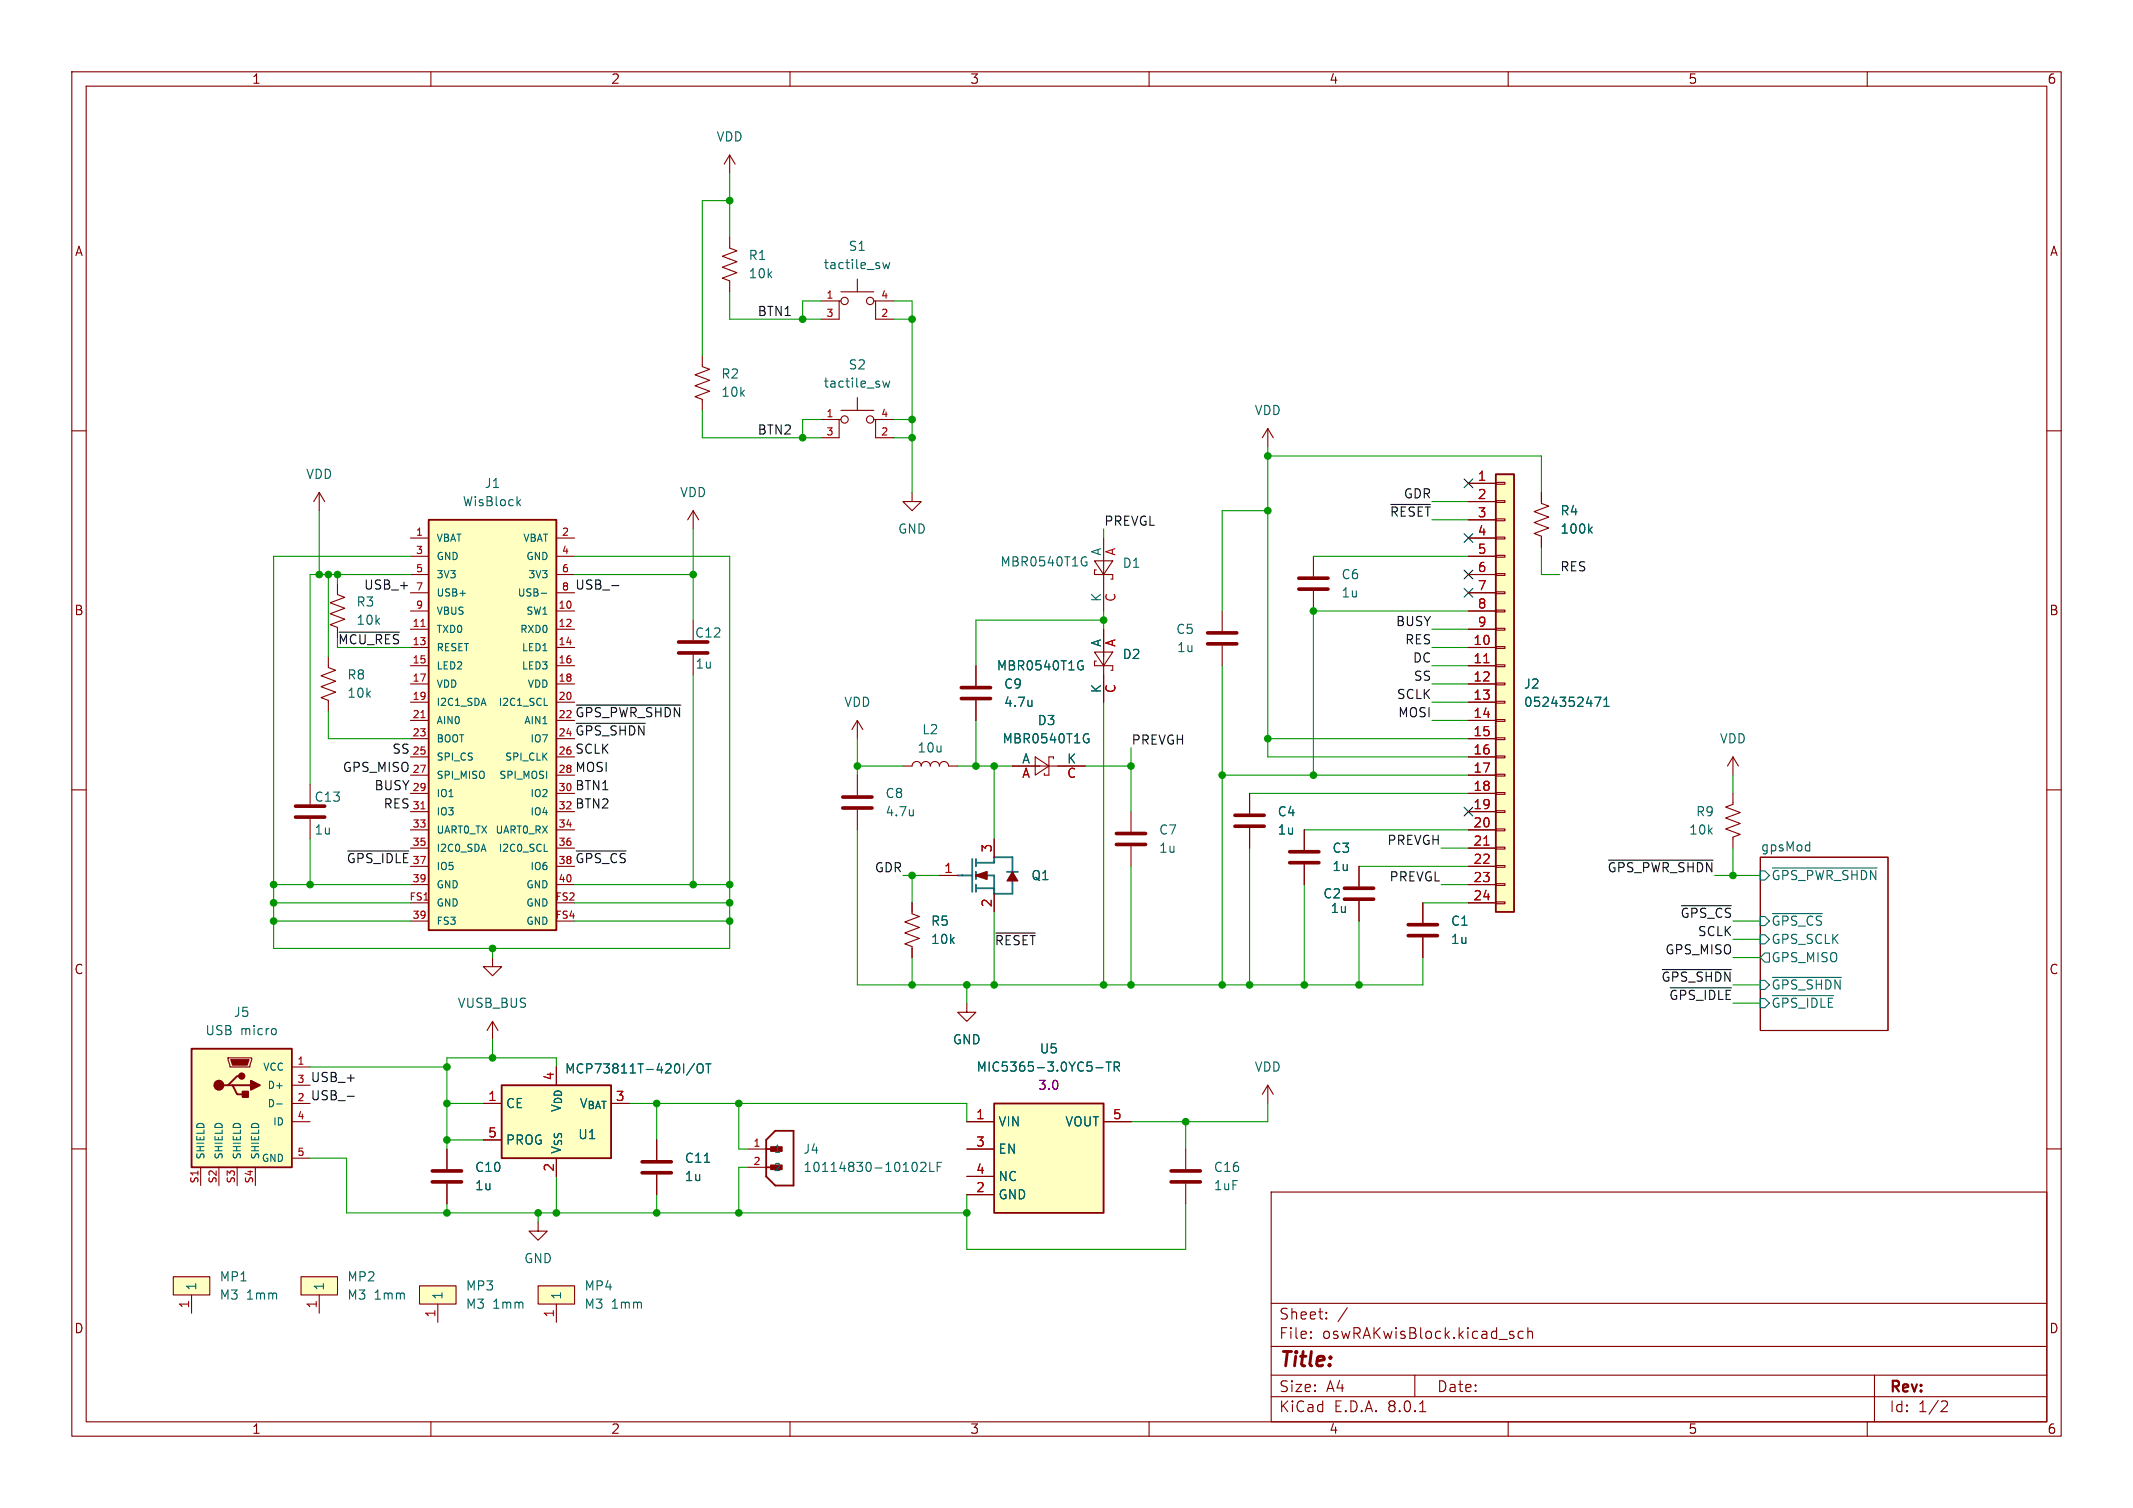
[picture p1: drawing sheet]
<svg xmlns="http://www.w3.org/2000/svg" width="297mm" height="210mm" viewBox="0 0 297 210" stroke-linecap="round" stroke-linejoin="round" font-family="sans-serif">
<g fill="none" stroke="#840000" stroke-width=".15">
<path d="M10 10h277v190h-277zM12 12h273v186h-273zM60 10v2M110 10v2M160 10v2M210 10v2M260 10v2M10 60h2M285 60h2M10 110h2M174 110.5v2.8M174 115.3v2.8"/>
<path d="M245.1 119.4h17.8v24.1h-17.8zM285 110h2M10 160h2M285 160h2M177 166h108v32h-108zM60 198v2M110 198v2M160 198v2M177 194.5h108M177 191.5h108M177 187.5h108M177 181.5h108"/>
<path d="M182.5 186.3h.1l-.1 .1M182.5 186.3v.1M182.5 185.5v.1M182.5 185.5h.1l-.1 .1M184.7 183.6v.1M184.7 183.6h-.1l.1 .1M184.7 182.8v.1M184.7 182.8h-.1l.1 .1M187.6 182.1l-1.3 2M197 191.5v3M197.7 196.6h.8M210 198v2"/>
<path d="M210.6 185.9l.2 .2-.1 .2-.1 .1M210.6 185.4l.1 .1M212.1 185.5l-.4-.1-.3 .3v.4l.1 .2 .2 .1 .4-.1M212.7 185.5a.37 .37 0 0 1 .7 .1v.8M212.7 184.9v1.5M260 198v2M261 191.5v6.5M270.5 195.1l.5 .1a.41 .41 0 0 1 .1 .5l-.9 .9h1"/>
</g>
<g fill="none" stroke="#006464" stroke-width=".15">
<path d="M251.9 117.7h.1M252 117.2v1.3M252 118.4l-.1 .1M245.1 121.3h.6l.7 .6-.7 .7h-.6zM245.1 130.2h.6l.7 .6-.7 .6h-.6zM245.1 127.6h.6l.7 .7-.7 .6h-.6zM245.1 136.5h.6l.7 .7-.7 .6h-.6zM245.1 139.1h.6l.7 .6-.7 .6h-.6zM245.7 132.7h.7v1.3h-.7l-.6-.6zM246.8 120.9h14.6M246.8 127.2h6.9M246.8 136.1h9.6"/>
<path d="M246.8 138.7h8.5"/>
</g>
<path d="M172 115.1h4M172 113.5h4" fill="none" stroke="#840000" stroke-width=".51"/>
<path d="M58.4 179.1h5.1v2.5h-5.1z" fill="#ffffc2"/>
<path d="M45.7 91.4v1.6l1 .3-2 .8 2 .8-2 .7 2 .8-2 .8 1 .3v1.6M43.2 109.2v2.8M43.2 114v2.8M58.4 179.1h5.1v2.5h-5.1zM61 181.6v2.6" fill="none" stroke="#840000" stroke-width=".15"/>
<path d="M41.1 113.8h4.1M41.1 112.3h4.1" fill="none" stroke="#840000" stroke-width=".51"/>
<path d="M59.7 72.4h17.8v57.1h-17.8z" fill="#ffffc2"/>
<path d="M59.7 72.4h17.8v57.1h-17.8z" fill="none" stroke="#840000" stroke-width=".25"/>
<g fill="none" stroke="#840000" stroke-width=".15">
<path d="M44.4 68.6l-.7 1.3M44.4 68.6v2.5M44.4 68.6l.8 1.3M57.1 74.9h2.6M57.1 77.5h2.6M77.5 74.9h2.5M77.5 77.5h2.5M47 81.3v1.5l1 .4-2 .7 2 .8-2 .8 2 .7-2 .8 1 .4v1.5M57.1 85.1h2.6M57.1 87.6h2.6M57.1 90.2h2.6M57.1 92.7h2.6"/>
<path d="M57.1 95.3h2.6M57.1 97.8h2.6M57.1 80h2.6M57.1 82.6h2.6M77.5 85.1h2.5M77.5 87.6h2.5M77.5 90.2h2.5M77.5 92.7h2.5M77.5 95.3h2.5M77.5 97.8h2.5M77.5 80h2.5M77.5 82.6h2.5"/>
<path d="M96.5 86.4v2.8M96.5 91.2v2.8M57.1 100.3h2.6M57.1 102.9h2.6M57.1 105.4h2.6M57.1 108h2.6M57.1 110.5h2.6M57.1 113h2.6M57.1 115.6h2.6M57.1 118.1h2.6M77.5 100.3h2.5M77.5 102.9h2.5"/>
<path d="M77.5 105.4h2.5M77.5 108h2.5M77.5 110.5h2.5M77.5 113h2.5M77.5 115.6h2.5M77.5 118.1h2.5M119.4 100.3v2.6M119.4 108v2.7M119.4 112.8v2.8M119.4 100.3l-.8 1.3M119.4 100.3l.7 1.3M157.5 113v2.8"/>
<path d="M157.5 117.9v2.8M181.6 115.6v2.8M57.1 120.7h2.6M57.1 123.2h2.6M57.1 128.3h2.6M57.1 125.7h2.6M68.6 133.4v1.2h1.2l-1.2 1.3-1.3-1.3h1.3M77.5 120.7h2.5M77.5 123.2h2.5M77.5 128.3h2.5M77.5 125.7h2.5M181.6 120.4v2.8"/>
<path d="M189.2 120.7v2.7M189.2 125.5v2.8M198.1 125.7v2.8M198.1 130.6v2.8M176.5 151.1l-.7 1.3M176.5 151.1v2.6M176.5 151.1l.8 1.3"/>
</g>
<path d="M58.6 87.2h.6M58.6 99.9h.6M58.6 112.6h.6" fill="none" stroke="#a90000" stroke-width=".15"/>
<path d="M72.1 69.9l.4 .5M72.5 69.6l-.5 .5M75.4 82.6h.7M75.8 98.2h.5M75.8 118.6h.5M127.2 112.8v.8M127.2 113.5h-.1" fill="none" stroke="#006464" stroke-width=".15"/>
<path d="M94.5 90.9h4.1M94.5 89.4h4.1M117.3 112.5h4.1M117.3 111h4.1M155.4 117.6h4.1M155.4 116.1h4.1M179.6 118.6h4M179.6 120.1h4M187.2 125.2h4.1M187.2 123.7h4.1M196.1 130.3h4.1M196.1 128.8h4.1" fill="none" stroke="#840000" stroke-width=".51"/>
<path d="M41.9 177.8h5.1v2.5h-5.1z" fill="#ffffc2"/>
<path d="M41.9 177.8h5.1v2.5h-5.1zM44.4 180.3v2.6" fill="none" stroke="#840000" stroke-width=".15"/>
<path d="M24.1 177.8h5.1v2.5h-5.1z" fill="#ffffc2"/>
<path d="M170.2 85.1v2.8M170.2 89.9v2.8M138.4 116.8v2.6M141 106.7h10.1M144.1 105.4l1.9 1.3-1.9 1.3zM146.7 105.7v-.3h-.7v2.6h-.6v-.3M130.8 121.9h2.5M138.4 124.5v2.5M24.1 177.8h5.1v2.5h-5.1zM104.1 160h2.6M104.1 162.6h2.6M26.7 180.3v2.6" fill="none" stroke="#840000" stroke-width=".15"/>
<path d="M168.1 89.7h4.1M168.1 88.1h4.1" fill="none" stroke="#840000" stroke-width=".51"/>
<path d="M106.7 158.8l1.2-1.3h2.6v7.6h-2.6l-1.2-1.3zM106.7 162.6h1.9M106.7 160h1.9" fill="none" stroke="#840000" stroke-width=".25"/>
<g fill="#840000" stroke="#840000" stroke-width=".15">
<path d="M107.3 162.2h1.6v.7h-1.6z"/>
<path d="M107.3 159.7h1.6v.6h-1.6z"/>
<path d="M141 121.4l.7 1.3h-1.5z"/>
</g>
<path d="M151.3 102.2h.3M151.4 102.9h.2v.4l-.3 .1M134 121.9h.1M138.4 120h.1M138.4 123.8h.1M128.2 162l.2-.1h.3l.2 .1v.2v.2l-.8 .7h.8M129.5 161.9v1.2h.6M130.5 162.5h.4M131.1 161.9h-.6v1.2" fill="none" stroke="#006464" stroke-width=".15"/>
<path d="M135.4 119.6v4.6M135.9 119.6v1.1M133.3 121.9h2.1M135.9 120.1h2.5v-.7h2.6v5.1h-2.6v-2.6h-2.5M135.9 123.7h2.5M135.9 121.4v1M135.9 123.2v1M140.2 121.4h1.5" fill="none" stroke="#00f" stroke-width=".25"/>
<path d="M135.9 121.9l1.5-.5v1z" fill="#840000" stroke="#840000" stroke-width=".25"/>
<path d="M138.4 153.7h15.3v15.2h-15.3z" fill="#ffffc2"/>
<path d="M138.4 153.7h15.3v15.2h-15.3z" fill="none" stroke="#840000" stroke-width=".25"/>
<path d="M127 125.7v1.6l1 .3-2 .8 2 .8-2 .7 2 .8-2 .7 1 .4v1.6M134.6 156.2h3.8M153.7 156.2h3.8M134.6 166.4h3.8M134.6 160h3.8M134.6 163.8h3.8M165.1 160v2.8M165.1 164.8v2.8" fill="none" stroke="#840000" stroke-width=".15"/>
<path d="M152.6 148.7h1M154 147.9h.7M154.4 147.9v1.3M155.2 148.6l.6-.1 .1-.2-.1-.3-.2-.1h-.4v1.3M155.5 148.6l.4 .6" fill="none" stroke="#006464" stroke-width=".15"/>
<path d="M163.1 164.6h4M163.1 163.1h4" fill="none" stroke="#840000" stroke-width=".51"/>
<path d="M208.3 66h2.5v61h-2.5z" fill="#ffffc2"/>
<g fill="none" stroke="#840000" stroke-width=".15">
<path d="M204.5 67.3h3.8M204.5 69.9h3.8M204.5 72.4h3.8M204.5 74.9h3.8M204.5 77.5h3.8M208.3 79.9h1.2v.2h-1.2zM208.3 77.3h1.2v.3h-1.2zM208.3 74.8h1.2v.3h-1.2zM208.3 72.3h1.2v.2h-1.2zM208.3 69.7h1.2v.3h-1.2zM208.3 67.2h1.2v.2h-1.2zM214.6 68.6v1.5l1 .4-2 .7 2 .8-2 .8 2 .7-2 .8 1 .4v1.5"/>
<path d="M204.5 90.2h3.8M204.5 92.7h3.8M204.5 95.3h3.8M204.5 97.8h3.8M204.5 80h3.8M204.5 82.6h3.8M204.5 85.1h3.8M204.5 87.6h3.8M208.3 97.7h1.2v.2h-1.2zM208.3 95.1h1.2v.3h-1.2zM208.3 92.6h1.2v.2h-1.2zM208.3 90h1.2v.3h-1.2z"/>
<path d="M208.3 87.5h1.2v.3h-1.2zM208.3 85h1.2v.2h-1.2zM208.3 82.4h1.2v.3h-1.2zM125.7 106.7h1.3a.64 .64 0 0 1 .6-.7 .64 .64 0 0 1 .7 .7 .64 .64 0 0 1 .6-.7 .64 .64 0 0 1 .6 .7 .64 .64 0 0 1 .7-.7 .64 .64 0 0 1 .6 .7 .64 .64 0 0 1 .6-.7 .64 .64 0 0 1 .7 .7h1.2M204.5 100.3h3.8M204.5 102.9h3.8M204.5 105.4h3.8M204.5 108h3.8M204.5 110.5h3.8M204.5 113h3.8M204.5 115.6h3.8M204.5 118.1h3.8"/>
<path d="M208.3 118h1.2v.2h-1.2zM208.3 115.4h1.2v.3h-1.2zM208.3 112.9h1.2v.3h-1.2zM208.3 110.4h1.2v.2h-1.2zM208.3 107.8h1.2v.3h-1.2zM208.3 105.3h1.2v.2h-1.2zM208.3 102.7h1.2v.3h-1.2zM208.3 100.2h1.2v.3h-1.2zM134.6 139.7v1.3h1.3l-1.3 1.2-1.3-1.2h1.3M204.5 120.7h3.8M204.5 123.2h3.8M204.5 125.7h3.8"/>
<path d="M208.3 125.6h1.2v.3h-1.2zM208.3 123.1h1.2v.2h-1.2zM208.3 120.5h1.2v.3h-1.2zM91.4 158.8v2.7M62.2 160v2.8M62.2 164.8v2.8M91.4 163.6v2.8"/>
</g>
<path d="M208.3 66h2.5v61h-2.5z" fill="none" stroke="#840000" stroke-width=".25"/>
<path d="M206.6 92.3h.7M206.6 117.7h.7" fill="none" stroke="#a90000" stroke-width=".15"/>
<path d="M221.3 73.8l.4 .4M221.7 73.4l-.5 .5M222.1 97.1h.8l-.5 1.3M223.3 98.4h.8M223.3 97.5l.4-.4v1.3M98.1 161.9h.7" fill="none" stroke="#006464" stroke-width=".15"/>
<path d="M60.2 164.6h4.1M60.2 163.1h4.1M89.4 163.3h4.1M89.4 161.8h4.1" fill="none" stroke="#840000" stroke-width=".51"/>
<path d="M69.8 151.1h15.3v10.2h-15.3z" fill="#ffffc2"/>
<path d="M69.8 151.1h15.3v10.2h-15.3z" fill="none" stroke="#840000" stroke-width=".25"/>
<path d="M241.3 105.4l-.8 1.3M241.3 105.4v2.6M241.3 105.4l.8 1.3M67.3 153.7h2.5M67.3 158.8h2.5M77.5 161.3v2.5" fill="none" stroke="#840000" stroke-width=".15"/>
<path d="M96.7 148.1l-1.1 1.6M97.1 148.3a.43 .43 0 0 1 .5-.1 .43 .43 0 0 1 .3 .4v.4a.42 .42 0 0 1-.4 .4 .42 .42 0 0 1-.4-.4zM98.3 148.2h.7M98.6 148.2v1.2" fill="none" stroke="#006464" stroke-width=".15"/>
<path d="M74.9 179.1h5.1v2.5h-5.1z" fill="#ffffc2"/>
<g fill="none" stroke="#840000" stroke-width=".15">
<path d="M101.6 33v1.5l1 .4-2 .8 2 .7-2 .8 2 .8-2 .7 1 .4v1.5M101.6 21.6l-.8 1.3M101.6 21.6v2.5M101.6 21.6l.8 1.3M119.4 38.9v1.7M97.8 49.5v1.6l1 .3-2 .8 2 .8-2 .7 2 .8-2 .7 1 .4v1.6M114.3 41.9h2.5M117.1 41.9h-.3v2.6h-2.5M117.1 40.6h4.6M121.7 41.9h.2v2.6h2.6M121.9 41.9h2.6M176.5 59.7l-.7 1.3"/>
<path d="M176.5 59.7v2.5M176.5 59.7l.8 1.3M96.5 71.1l-.7 1.3M96.5 71.1v2.6M96.5 71.1l.8 1.3M127 68.6v1.3h1.3l-1.3 1.2-1.3-1.2h1.3M152.4 78.1h2.5l-1.2 1.9zM152.7 79.4h-.3v.6h2.5v.6h-.2M153.7 74.9v10.2M182.9 77.5v2.8M135.9 92.7v2.8M135.9 97.5v2.8"/>
<path d="M152.4 90.8h2.5l-1.2 1.9zM152.7 92.1h-.3v.6h2.5v.6h-.2M153.7 87.6v10.2M182.9 82.3v2.8M241.3 110.5v1.5l-1 .4 2 .8-2 .7 2 .8-2 .7 2 .8-1 .4v1.5M68.6 142.2l-.8 1.3M68.6 142.2v2.6M68.6 142.2l.7 1.3M74.9 179.1h5.1v2.5h-5.1zM74.9 170.2v1.3h1.3l-1.3 1.2-1.2-1.2h1.2M77.5 181.6v2.6"/>
<circle cx="117.6" cy="41.9" r=".51"/>
<circle cx="121.2" cy="41.9" r=".51"/>
</g>
<path d="M122.9 36.6l.3 .8 .2-.6 .2 .6 .3-.8M151 77.5l.3 .1M151.1 78.3h.2v.4l-.3 .1M143.7 97.5v.9M143.7 98.2l-.1 .1M150.5 92l.3 .1M150.6 92.7h.2v.5l-.3 .1" fill="none" stroke="#006464" stroke-width=".15"/>
<path d="M133.9 97.3h4M133.9 95.8h4M180.8 82h4.1M180.8 80.5h4.1" fill="none" stroke="#840000" stroke-width=".51"/>
<path d="M26.7 146.1h13.9v16.5h-13.9z" fill="#ffffc2"/>
<path d="M26.7 146.1h13.9v16.5h-13.9zM31.7 151.1h.7l.6 1.3h1.3M32.4 151.1h2.5M33.7 149.9h-.7l-1.3 1.2h-.6" fill="none" stroke="#840000" stroke-width=".25"/>
<g fill="#840000" stroke="#840000" stroke-width=".25">
<path d="M34.9 150.5l1.3 .6-1.3 .7z"/>
<path d="M33.8 152h.7v.8h-.7z"/>
<circle cx="30.5" cy="151.1" r=".63"/>
<circle cx="33.7" cy="149.9" r=".38"/>
</g>
<path d="M32.1 147.6h2.6l-.3 .7h-2z" fill="#840000" stroke="#840000" stroke-width=".15"/>
<g fill="none" stroke="#840000" stroke-width=".15">
<path d="M114.3 58.4h2.5M117.1 58.4h-.3v2.6h-2.5M117.1 57.2h4.6M119.4 55.4v1.8M121.7 58.4h.2v2.6h2.6M121.9 58.4h2.6M204.5 67.3h3.8M204.5 69.9h3.8M204.5 72.4h3.8M204.5 74.9h3.8M204.5 77.5h3.8M214.6 68.6v1.3"/>
<path d="M214.6 74.9v1.3M135.9 92.7v2.8M135.9 97.5v2.8M153.7 87.6v3.8M153.7 94v3.8M204.5 90.2h3.8M204.5 92.7h3.8M204.5 95.3h3.8M204.5 97.8h3.8M204.5 80h3.8M204.5 82.6h3.8M204.5 85.1h3.8"/>
<path d="M204.5 87.6h3.8M138.4 116.8v2.6M141 106.7h3.8M147.3 106.7h3.8M174 110.5v2.8M174 115.3v2.8M181.6 115.6v2.8M204.5 100.3h3.8M204.5 102.9h3.8M204.5 105.4h3.8M204.5 108h3.8M204.5 110.5h3.8"/>
<path d="M204.5 113h3.8M204.5 115.6h3.8M204.5 118.1h3.8M127 125.7v1.3M127 132.1v1.3M130.8 121.9h2.5M138.4 124.5v2.5M181.6 120.4v2.8M189.2 120.7v2.7M189.2 125.5v2.8M198.1 125.7v2.8M198.1 130.6v2.8"/>
<path d="M204.5 120.7h3.8M204.5 123.2h3.8M204.5 125.7h3.8M31.7 147.3h3.4v.3l-.3 1h-2.8zM40.6 148.6h2.6M40.6 153.7h2.6M40.6 151.1h2.6M40.6 156.2h2.6M67.3 153.7h2.5M67.3 158.8h2.5M91.4 158.8v2.7M134.6 156.2h3.8"/>
<path d="M153.7 156.2h3.8M27.9 162.6v2.5M30.5 162.6v2.5M33 162.6v2.5M35.6 162.6v2.5M40.6 161.3h2.6M62.2 160v2.8M62.2 164.8v2.8M77.5 161.3v2.5M91.4 163.6v2.8M134.6 166.4h3.8M134.6 160h3.8"/>
<path d="M134.6 163.8h3.8"/>
<circle cx="117.6" cy="58.4" r=".51"/>
<circle cx="121.2" cy="58.4" r=".51"/>
</g>
<g fill="none" stroke="#006464" stroke-width=".15">
<path d="M122.9 53.1l.3 .8 .2-.6 .2 .6 .3-.8M221.3 73.8l.4 .4M221.7 73.4l-.5 .5M143.7 97.5v.9M143.7 98.2l-.1 .1M150.5 92l.3 .1M150.6 92.7h.2v.5l-.3 .1M222.1 97.1h.8l-.5 1.3M223.3 98.4h.8M223.3 97.5l.4-.4v1.3M151.3 102.2h.3M151.4 102.9h.2v.4l-.3 .1"/>
<path d="M134 121.9h.1M138.4 120h.1M138.4 123.8h.1M38.3 143.3l.2 .2v.3l-.2 .2M38.5 153.7h.8M96.7 148.1l-1.1 1.6M97.1 148.3a.43 .43 0 0 1 .5-.1 .43 .43 0 0 1 .3 .4v.4a.42 .42 0 0 1-.4 .4 .42 .42 0 0 1-.4-.4zM98.3 148.2h.7M98.6 148.2v1.2M152.6 148.7h1M154 147.9h.7M154.4 147.9v1.3"/>
<path d="M155.2 148.6l.6-.1 .1-.2-.1-.3-.2-.1h-.4v1.3M155.5 148.6l.4 .6M98.1 161.9h.7"/>
</g>
<g fill="none" stroke="#0f0f0f" stroke-width=".15">
<path d="M193.7 70.3h5.5M47.2 88h8.4M80.2 98.2h14.6M85.2 81.6h1M48.4 118.5h8.5M80.2 118.5h7M80.2 100.7h9.6M224 119.8h14.5M138.7 129.9h5.4M231.5 135h9.6M232.6 137.6h8.5M234.1 126.1h7"/>
<path d="M48.4 152.7h.9"/>
</g>
<g fill="none" stroke="#009600" stroke-width=".15">
<path d="M101.6 24.1v8.9M101.6 27.9h-3.8v21.6M97.8 57.2v3.8h16.5M101.6 40.6v3.9h12.7M114.3 41.9h-2.5v2.6M114.3 58.4h-2.5v2.6M124.5 44.5h2.5M124.5 41.9h2.5v26.7M124.5 58.4h2.5M44.4 71.1v8.9M57.1 77.5h-19v54.6h63.5v-54.6h-21.6M96.5 73.7v12.7"/>
<path d="M124.5 61h2.5M153.7 73.7v1.2M176.5 62.2v43.2h28M176.5 63.5h38.1v5.1M176.5 71.1h-6.3v14M182.9 77.5h21.6M199.4 69.9h5.1M199.4 72.4h5.1M214.6 76.2v3.8h2.6M45.7 99.1v3.8h11.4M45.7 80v11.4M47 90.2h10.1"/>
<path d="M47 80v1.3M57.1 80h-13.9v29.2M80 80h16.5M96.5 94v29.2M153.7 86.4h-17.8v6.3M153.7 85.1v2.5M153.7 97.8v39.4M170.2 92.7v44.5M199.4 95.3h5.1M199.4 92.7h5.1M199.4 90.2h5.1M199.4 87.6h5.1"/>
<path d="M199.4 97.8h5.1M204.5 85.1h-21.6v22.9M43.2 116.8v6.4M119.4 106.7h6.3M119.4 115.6v21.6h78.7v-3.8M119.4 102.9v5.1M133.3 106.7h7.7M135.9 100.3v6.4M138.4 106.7v10.1M151.1 106.7h6.4M157.5 104.1v8.9M170.2 108h34.3"/>
<path d="M174 110.5h30.5M174 118.1v19.1M176.5 102.9h28M181.6 115.6h22.9M199.4 100.3h5.1M200.7 118.1h3.8M241.3 108v2.5M241.3 118.1v3.8h3.8M38.1 128.3h19M38.1 123.2h19M38.1 125.7h19M68.6 132.1v1.3"/>
<path d="M80 128.3h21.6M80 123.2h21.6M80 125.7h21.6M125.7 121.9h5.1M127 121.9v3.8M127 133.4v3.8M134.6 137.2v2.5M138.4 127v10.2M157.5 120.7v16.5M181.6 123.2v14M189.2 128.3v8.9M189.2 120.7h15.3"/>
<path d="M198.1 125.7h6.4M200.7 123.2h3.8M241.3 137.2h3.8M241.3 139.7h3.8M241.3 133.4h3.8M241.3 128.3h3.8M241.3 130.8h3.8M43.2 148.6h19M62.2 158.8h5.1M62.2 153.7h5.1M68.6 144.8v2.5M77.5 148.6v-1.3h-15.3v12.7"/>
<path d="M87.6 153.7h47v2.5M91.4 153.7v5.1M102.9 153.7v6.3h1.2M165.1 156.2v3.8M176.5 153.7v2.5h-19M43.2 161.3h5.1v7.6h86.3M62.2 167.6v1.3M74.9 168.9v1.3M77.5 163.8v5.1M91.4 166.4v2.5M104.1 162.6h-1.2v6.3M134.6 166.4v7.6h30.5v-6.4"/>
</g>
<path d="M203.9 66.7l1.2 1.2M203.9 74.3l1.2 1.2M203.9 79.4l1.2 1.2M205.1 66.7l-1.2 1.2M205.1 74.3l-1.2 1.2M205.1 79.4l-1.2 1.2M203.9 81.9l1.2 1.3M205.1 81.9l-1.2 1.3M203.9 112.4l1.2 1.2M205.1 112.4l-1.2 1.2" fill="none" stroke="#000084" stroke-width=".15"/>
<path d="M206.6 92.3h.7M206.6 117.7h.7" fill="none" stroke="#a90000" stroke-width=".15"/>
<g fill="#009600" stroke="#009600" stroke-width=".15">
<circle cx="111.8" cy="44.5" r=".46"/>
<circle cx="111.8" cy="61" r=".46"/>
<circle cx="127" cy="44.5" r=".46"/>
<circle cx="101.6" cy="27.9" r=".46"/>
<circle cx="127" cy="58.4" r=".46"/>
<circle cx="127" cy="61" r=".46"/>
<circle cx="62.2" cy="148.6" r=".46"/>
<circle cx="62.2" cy="153.7" r=".46"/>
<circle cx="62.2" cy="168.9" r=".46"/>
<circle cx="68.6" cy="132.1" r=".46"/>
<circle cx="38.1" cy="123.2" r=".46"/>
<circle cx="38.1" cy="125.7" r=".46"/>
<circle cx="38.1" cy="128.3" r=".46"/>
<circle cx="101.6" cy="125.7" r=".46"/>
<circle cx="101.6" cy="128.3" r=".46"/>
<circle cx="101.6" cy="123.2" r=".46"/>
<circle cx="96.5" cy="123.2" r=".46"/>
<circle cx="96.5" cy="80" r=".46"/>
<circle cx="43.2" cy="123.2" r=".46"/>
<circle cx="47" cy="80" r=".46"/>
<circle cx="44.4" cy="80" r=".46"/>
<circle cx="45.7" cy="80" r=".46"/>
<circle cx="62.2" cy="158.8" r=".46"/>
<circle cx="68.6" cy="147.3" r=".46"/>
<circle cx="77.5" cy="168.9" r=".46"/>
<circle cx="74.9" cy="168.9" r=".46"/>
<circle cx="102.9" cy="168.9" r=".46"/>
<circle cx="91.4" cy="168.9" r=".46"/>
<circle cx="91.4" cy="153.7" r=".46"/>
<circle cx="102.9" cy="153.7" r=".46"/>
<circle cx="135.9" cy="106.7" r=".46"/>
<circle cx="119.4" cy="106.7" r=".46"/>
<circle cx="134.6" cy="137.2" r=".46"/>
<circle cx="138.4" cy="137.2" r=".46"/>
<circle cx="127" cy="137.2" r=".46"/>
<circle cx="127" cy="121.9" r=".46"/>
<circle cx="138.4" cy="106.7" r=".46"/>
<circle cx="134.6" cy="168.9" r=".46"/>
<circle cx="176.5" cy="71.1" r=".46"/>
<circle cx="176.5" cy="63.5" r=".46"/>
<circle cx="241.3" cy="121.9" r=".46"/>
<circle cx="189.2" cy="137.2" r=".46"/>
<circle cx="153.7" cy="137.2" r=".46"/>
<circle cx="170.2" cy="137.2" r=".46"/>
<circle cx="157.5" cy="137.2" r=".46"/>
<circle cx="176.5" cy="102.9" r=".46"/>
<circle cx="157.5" cy="106.7" r=".46"/>
<circle cx="170.2" cy="108" r=".46"/>
<circle cx="182.9" cy="108" r=".46"/>
<circle cx="174" cy="137.2" r=".46"/>
<circle cx="181.6" cy="137.2" r=".46"/>
<circle cx="165.1" cy="156.2" r=".46"/>
<circle cx="182.9" cy="85.1" r=".46"/>
<circle cx="153.7" cy="86.4" r=".46"/>
</g>
<text font-size="2.8" fill="#840000" x="178" y="190.9">Title:</text>
<g font-size="2.1" fill="#840000">
<text x="178" y="184">Sheet:</text>
<text x="178" y="186.7">File:</text>
<text x="184.1" y="186.7">oswRAKwisBlock.kicad_sch</text>
<text x="178" y="196.9">KiCad</text>
<text x="178" y="194.1">Size:</text>
<text x="184.7" y="194.1">A4</text>
<text x="185.7" y="196.9">E.D.A.</text>
<text x="193.3" y="196.9">8.0.1</text>
<text x="200" y="194.1">Date:</text>
<text x="263" y="194.3">Rev:</text>
<text x="263" y="196.9">Id:</text>
<text x="267.1" y="196.9">1/2</text>
</g>
<g font-size="1.8" fill="#840000">
<text x="35" y="11.9">1</text>
<text x="85" y="11.9">2</text>
<text x="135" y="11.9">3</text>
<text x="185" y="11.9">4</text>
<text x="235" y="11.9">5</text>
<text x="285" y="11.9">6</text>
<text x="10.3" y="35.9">A</text>
<text x="285.3" y="35.9">A</text>
<text x="10.3" y="85.9">B</text>
<text x="285.3" y="85.9">B</text>
<text x="10.3" y="135.9">C</text>
<text x="285.3" y="135.9">C</text>
<text x="10.3" y="185.9">D</text>
<text x="285.3" y="185.9">D</text>
<text x="35" y="199.9">1</text>
<text x="85" y="199.9">2</text>
<text x="135" y="199.9">3</text>
<text x="185" y="199.9">4</text>
<text x="235" y="199.9">5</text>
<text x="285" y="199.9">6</text>
</g>
<g font-size="1.8" fill="#006464">
<text x="99.7" y="19.9">VDD</text>
<text x="118.1" y="35.2">S1</text>
<text x="104.1" y="36.4">R1</text>
<text x="104.1" y="39">10k</text>
<text x="114.6" y="37.7">tactile_sw</text>
<text x="100.3" y="52.9">R2</text>
<text x="118.1" y="51.7">S2</text>
<text x="100.3" y="55.5">10k</text>
<text x="114.6" y="54.2">tactile_sw</text>
<text x="174.6" y="58">VDD</text>
<text x="42.5" y="66.9">VDD</text>
<text x="64.3" y="70.7">WisBlock</text>
<text x="67.4" y="68.2">J1</text>
<text x="94.6" y="69.4">VDD</text>
<text x="217.2" y="72">R4</text>
<text x="125" y="74.5">GND</text>
<text x="153.4" y="77.5" transform="rotate(-90 153.4 77.5)">A</text>
<text x="217.2" y="74.5">100k</text>
<text x="139.2" y="79.1">MBR0540T1G</text>
<text x="156.2" y="79.3">D1</text>
<text x="186.7" y="80.9">C6</text>
<text x="186.7" y="83.4">1u</text>
<text x="49.5" y="84.7">R3</text>
<text x="49.5" y="87.2">10k</text>
<text x="96.7" y="89">C12</text>
<text x="163.7" y="88.5">C5</text>
<text x="48.3" y="94.8">R8</text>
<text x="96.7" y="93.3">1u</text>
<text x="138.7" y="93.6">MBR0540T1G</text>
<text x="153.4" y="90.2" transform="rotate(-90 153.4 90.2)">A</text>
<text x="156.2" y="92">D2</text>
<text x="163.8" y="91">1u</text>
<text x="48.3" y="97.4">10k</text>
<text x="117.5" y="98.7">VDD</text>
<text x="139.7" y="96.1">C9</text>
<text x="139.7" y="98.7">4.7u</text>
<text x="144.4" y="101.2">D3</text>
<text x="212.1" y="96.1">J2</text>
<text x="212.1" y="98.7">0524352471</text>
<text x="127.7" y="105">10u</text>
<text x="128.3" y="102.5">L2</text>
<text x="139.5" y="103.7">MBR0540T1G</text>
<text x="142.2" y="106.4">A</text>
<text x="239.4" y="103.7">VDD</text>
<text x="43.7" y="111.9">C13</text>
<text x="123.2" y="111.4">C8</text>
<text x="123.2" y="113.9">4.7u</text>
<text x="177.8" y="113.9">C4</text>
<text x="236.1" y="113.9">R9</text>
<text x="43.7" y="116.4">1u</text>
<text x="161.3" y="116.4">C7</text>
<text x="161.3" y="119">1u</text>
<text x="177.8" y="116.4">1u</text>
<text x="185.4" y="119">C3</text>
<text x="235.1" y="116.4">10k</text>
<text x="245.1" y="118.7">gpsMod</text>
<text x="143.5" y="122.8">Q1</text>
<text x="184.2" y="125.3">C2</text>
<text x="185.4" y="121.5">1u</text>
<text x="246.6" y="122.8">~{GPS_PWR_SHDN}</text>
<text x="129.5" y="129.1">R5</text>
<text x="129.5" y="131.7">10k</text>
<text x="185.2" y="127.4">1u</text>
<text x="201.9" y="129.1">C1</text>
<text x="201.9" y="131.7">1u</text>
<text x="246.6" y="131.7">GPS_SCLK</text>
<text x="246.6" y="129.1">~{GPS_CS}</text>
<text x="246.6" y="134.2">GPS_MISO</text>
<text x="32.5" y="141.8">J5</text>
<text x="63.6" y="140.6">VUSB_BUS</text>
<text x="246.6" y="138">~{GPS_SHDN}</text>
<text x="246.6" y="140.6">~{GPS_IDLE}</text>
<text x="28.5" y="144.4">USB</text>
<text x="33.5" y="144.4">micro</text>
<text x="78.6" y="149.7">MCP73811T-420I/OT</text>
<text x="132.6" y="145.6">GND</text>
<text x="135.9" y="149.5">MIC5365-3.0YC5-TR</text>
<text x="144.7" y="146.9">U5</text>
<text x="174.6" y="149.5">VDD</text>
<text x="70.4" y="154.5">CE</text>
<text x="80.6" y="154.5">V_{BAT}</text>
<text x="70.4" y="159.6">PROG</text>
<text x="78.3" y="160.8" transform="rotate(-90 78.3 160.8)">V_{SS}V_{DD}</text>
<text x="80.4" y="158.9">U1</text>
<text x="111.8" y="160.9">J4</text>
<text x="138.9" y="157.1">VIN</text>
<text x="138.9" y="160.9">EN</text>
<text x="148.2" y="157.1">VOUT</text>
<text x="66" y="166">1u</text>
<text x="66" y="163.4">C10</text>
<text x="95.3" y="164.7">1u</text>
<text x="95.3" y="162.2">C11</text>
<text x="111.8" y="163.4">10114830-10102LF</text>
<text x="138.9" y="167.2">GND</text>
<text x="138.9" y="164.7">NC</text>
<text x="168.9" y="166">1uF</text>
<text x="168.9" y="163.4">C16</text>
<text x="27.5" y="179.8" transform="rotate(-90 27.5 179.8)">1</text>
<text x="30.5" y="178.7">MP1</text>
<text x="45.3" y="179.8" transform="rotate(-90 45.3 179.8)">1</text>
<text x="48.3" y="178.7">MP2</text>
<text x="64.8" y="179.9">MP3</text>
<text x="72.9" y="176.1">GND</text>
<text x="81.3" y="179.9">MP4</text>
<text x="30.5" y="181.2">M3</text>
<text x="34.3" y="181.2">1mm</text>
<text x="48.3" y="181.2">M3</text>
<text x="52.1" y="181.2">1mm</text>
<text x="61.8" y="181.1" transform="rotate(-90 61.8 181.1)">1</text>
<text x="64.8" y="182.5">M3</text>
<text x="68.6" y="182.5">1mm</text>
<text x="78.3" y="181.1" transform="rotate(-90 78.3 181.1)">1</text>
<text x="81.3" y="182.5">M3</text>
<text x="85.1" y="182.5">1mm</text>
</g>
<g font-size="1.8" fill="#0f0f0f">
<text x="105.4" y="44.1">BTN1</text>
<text x="105.4" y="60.6">BTN2</text>
<text x="195.4" y="69.5">GDR</text>
<text x="153.7" y="73.3">PREVGL</text>
<text x="193.4" y="72">~{RESET}</text>
<text x="50.6" y="82.2">USB_+</text>
<text x="80" y="82.2">USB_-</text>
<text x="217.2" y="79.7">RES</text>
<text x="194.3" y="87.3">BUSY</text>
<text x="195.6" y="89.8">RES</text>
<text x="196.6" y="92.4">DC</text>
<text x="196.8" y="94.9">SS</text>
<text x="80" y="100">~{GPS_PWR_SHDN}</text>
<text x="194.4" y="97.4">SCLK</text>
<text x="194.6" y="100">MOSI</text>
<text x="47.6" y="107.6">GPS_MISO</text>
<text x="54.5" y="105.1">SS</text>
<text x="80" y="107.6">MOSI</text>
<text x="80" y="105.1">SCLK</text>
<text x="80" y="102.5">~{GPS_SHDN}</text>
<text x="157.5" y="103.8">PREVGH</text>
<text x="52" y="110.1">BUSY</text>
<text x="53.3" y="112.7">RES</text>
<text x="80" y="110.1">BTN1</text>
<text x="80" y="112.7">BTN2</text>
<text x="193.1" y="117.8">PREVGH</text>
<text x="48.2" y="120.3">~{GPS_IDLE}</text>
<text x="80" y="120.3">~{GPS_CS}</text>
<text x="121.7" y="121.6">GDR</text>
<text x="193.4" y="122.8">PREVGL</text>
<text x="138.4" y="131.7">~{RESET}</text>
<text x="233.9" y="127.9">~{GPS_CS}</text>
<text x="236.3" y="130.5">SCLK</text>
<text x="231.2" y="136.8">~{GPS_SHDN}</text>
<text x="231.8" y="133">GPS_MISO</text>
<text x="232.3" y="139.4">~{GPS_IDLE}</text>
<text x="43.2" y="153.3">USB_-</text>
<text x="43.2" y="150.8">USB_+</text>
</g>
<g font-size="1.8" fill="#a90000">
<text x="205.7" y="67.1">1</text>
<text x="205.7" y="69.6">2</text>
<text x="155.7" y="77.5" transform="rotate(-90 155.7 77.5)">A</text>
<text x="205.7" y="72.1">3</text>
<text x="205.7" y="74.7">4</text>
<text x="205.7" y="77.2">5</text>
<text x="153.4" y="83.9" transform="rotate(-90 153.4 83.9)">K</text>
<text x="155.7" y="83.9" transform="rotate(-90 155.7 83.9)">C</text>
<text x="205.7" y="79.8">6</text>
<text x="205.7" y="82.3">7</text>
<text x="205.1" y="89.9">10</text>
<text x="205.7" y="84.8">8</text>
<text x="205.7" y="87.4">9</text>
<text x="155.7" y="90.2" transform="rotate(-90 155.7 90.2)">A</text>
<text x="205.1" y="92.5">11</text>
<text x="205.1" y="95">12</text>
<text x="153.4" y="96.6" transform="rotate(-90 153.4 96.6)">K</text>
<text x="155.7" y="96.6" transform="rotate(-90 155.7 96.6)">C</text>
<text x="205.1" y="97.5">13</text>
<text x="205.1" y="100.1">14</text>
<text x="148.5" y="106.4">K</text>
<text x="205.1" y="102.6">15</text>
<text x="205.1" y="105.2">16</text>
<text x="205.1" y="107.7">17</text>
<text x="142.2" y="108.7">A</text>
<text x="148.5" y="108.7">C</text>
<text x="205.1" y="110.2">18</text>
<text x="205.1" y="112.8">19</text>
<text x="138.2" y="118.8" transform="rotate(-90 138.2 118.8)">3</text>
<text x="205.1" y="115.3">20</text>
<text x="205.1" y="117.9">21</text>
<text x="131.4" y="121.7">1</text>
<text x="205.1" y="120.4">22</text>
<text x="205.1" y="122.9">23</text>
<text x="205.1" y="125.5">24</text>
<text x="138.2" y="126.4" transform="rotate(-90 138.2 126.4)">2</text>
<text x="67.9" y="153.4">1</text>
<text x="77.2" y="150.6" transform="rotate(-90 77.2 150.6)">4</text>
<text x="85.7" y="153.4">3</text>
<text x="135.8" y="156">1</text>
<text x="154.9" y="156">5</text>
<text x="67.9" y="158.5">5</text>
<text x="135.8" y="159.8">3</text>
<text x="77.2" y="163.3" transform="rotate(-90 77.2 163.3)">2</text>
<text x="135.8" y="166.1">2</text>
<text x="135.8" y="163.6">4</text>
<text x="26.4" y="182.3" transform="rotate(-90 26.4 182.3)">1</text>
<text x="44.2" y="182.3" transform="rotate(-90 44.2 182.3)">1</text>
<text x="60.7" y="183.6" transform="rotate(-90 60.7 183.6)">1</text>
<text x="77.2" y="183.6" transform="rotate(-90 77.2 183.6)">1</text>
</g>
<g font-size="1.8" fill="#009600">
<text x="47" y="89.8">~{MCU_RES}</text>
<text x="223.7" y="121.6">~{GPS_PWR_SHDN}</text>
</g>
<text font-size="1.7" fill="#840084" x="144.5" y="152">3.0</text>
<g font-size="1.4" fill="#a90000">
<text x="115" y="41.7">1</text>
<text x="122.6" y="41.7">4</text>
<text x="115" y="44.2">3</text>
<text x="122.6" y="44.2">2</text>
<text x="115" y="58.2">1</text>
<text x="122.6" y="58.2">4</text>
<text x="115" y="60.7">3</text>
<text x="122.6" y="60.7">2</text>
<text x="57.8" y="74.7">1</text>
<text x="57.8" y="77.2">3</text>
<text x="78.1" y="74.7">2</text>
<text x="78.1" y="77.2">4</text>
<text x="57.8" y="79.8">5</text>
<text x="57.8" y="82.3">7</text>
<text x="78.1" y="79.8">6</text>
<text x="78.1" y="82.3">8</text>
<text x="57.3" y="87.4">11</text>
<text x="57.3" y="89.9">13</text>
<text x="57.8" y="84.8">9</text>
<text x="77.7" y="84.8">10</text>
<text x="77.7" y="87.4">12</text>
<text x="77.7" y="89.9">14</text>
<text x="57.3" y="92.5">15</text>
<text x="57.3" y="95">17</text>
<text x="77.7" y="92.5">16</text>
<text x="77.7" y="95">18</text>
<text x="57.3" y="97.5">19</text>
<text x="57.3" y="100.1">21</text>
<text x="77.7" y="97.5">20</text>
<text x="77.7" y="100.1">22</text>
<text x="57.3" y="102.6">23</text>
<text x="57.3" y="105.2">25</text>
<text x="57.3" y="107.7">27</text>
<text x="77.7" y="102.6">24</text>
<text x="77.7" y="105.2">26</text>
<text x="77.7" y="107.7">28</text>
<text x="57.3" y="110.2">29</text>
<text x="57.3" y="112.8">31</text>
<text x="77.7" y="110.2">30</text>
<text x="77.7" y="112.8">32</text>
<text x="57.3" y="115.3">33</text>
<text x="57.3" y="117.9">35</text>
<text x="77.7" y="115.3">34</text>
<text x="77.7" y="117.9">36</text>
<text x="56.9" y="125.5">FS1</text>
<text x="57.3" y="120.4">37</text>
<text x="57.3" y="122.9">39</text>
<text x="77.2" y="125.5">FS2</text>
<text x="77.7" y="120.4">38</text>
<text x="77.7" y="122.9">40</text>
<text x="57.3" y="128">39</text>
<text x="77.2" y="128">FS4</text>
<text x="41.3" y="148.3">1</text>
<text x="41.3" y="153.4">2</text>
<text x="41.3" y="150.9">3</text>
<text x="41.3" y="156">4</text>
<text x="41.3" y="161">5</text>
<text x="104.8" y="159.8">1</text>
<text x="27.7" y="164.9" transform="rotate(-90 27.7 164.9)">S1</text>
<text x="30.2" y="164.9" transform="rotate(-90 30.2 164.9)">S2</text>
<text x="32.8" y="164.9" transform="rotate(-90 32.8 164.9)">S3</text>
<text x="35.3" y="164.9" transform="rotate(-90 35.3 164.9)">S4</text>
<text x="104.8" y="162.3">2</text>
</g>
<g font-size="1.4" fill="#006464">
<text x="60.7" y="75.7">VBAT</text>
<text x="72.7" y="75.7">VBAT</text>
<text x="60.7" y="78.2">GND</text>
<text x="60.7" y="80.7">3V3</text>
<text x="60.7" y="83.3">USB+</text>
<text x="72" y="83.3">USB-</text>
<text x="73.1" y="78.2">GND</text>
<text x="73.4" y="80.7">3V3</text>
<text x="60.7" y="88.4">TXD0</text>
<text x="60.7" y="85.8">VBUS</text>
<text x="72.3" y="88.4">RXD0</text>
<text x="73.1" y="85.8">SW1</text>
<text x="60.7" y="90.9">RESET</text>
<text x="60.7" y="93.4">LED2</text>
<text x="60.7" y="96">VDD</text>
<text x="72.5" y="90.9">LED1</text>
<text x="72.5" y="93.4">LED3</text>
<text x="73.3" y="96">VDD</text>
<text x="60.7" y="98.5">I2C1_SDA</text>
<text x="60.7" y="101.1">AIN0</text>
<text x="69.3" y="98.5">I2C1_SCL</text>
<text x="72.9" y="101.1">AIN1</text>
<text x="60.7" y="103.6">BOOT</text>
<text x="60.7" y="106.1">SPI_CS</text>
<text x="70.2" y="106.1">SPI_CLK</text>
<text x="73.7" y="103.6">IO7</text>
<text x="60.7" y="108.7">SPI_MISO</text>
<text x="60.7" y="111.2">IO1</text>
<text x="60.7" y="113.8">IO3</text>
<text x="69.4" y="108.7">SPI_MOSI</text>
<text x="73.7" y="111.2">IO2</text>
<text x="73.7" y="113.8">IO4</text>
<text x="60.7" y="116.3">UART0_TX</text>
<text x="60.7" y="118.8">I2C0_SDA</text>
<text x="68.9" y="116.3">UART0_RX</text>
<text x="69.3" y="118.8">I2C0_SCL</text>
<text x="60.7" y="121.4">IO5</text>
<text x="60.7" y="123.9">GND</text>
<text x="73.1" y="123.9">GND</text>
<text x="73.7" y="121.4">IO6</text>
<text x="60.7" y="129">FS3</text>
<text x="60.7" y="126.5">GND</text>
<text x="73.1" y="126.5">GND</text>
<text x="73.1" y="129">GND</text>
<text x="36.5" y="149.3">VCC</text>
<text x="37.1" y="154.4">D-</text>
<text x="37.1" y="151.9">D+</text>
<text x="28.7" y="161.5" transform="rotate(-90 28.7 161.5)">SHIELD</text>
<text x="31.2" y="161.5" transform="rotate(-90 31.2 161.5)">SHIELD</text>
<text x="33.7" y="161.5" transform="rotate(-90 33.7 161.5)">SHIELD</text>
<text x="36.3" y="161.5" transform="rotate(-90 36.3 161.5)">SHIELD</text>
<text x="37.9" y="156.9">ID</text>
<text x="107.7" y="160.7">1</text>
<text x="36.3" y="162">GND</text>
<text x="107.7" y="163.3">2</text>
</g>
</svg>
